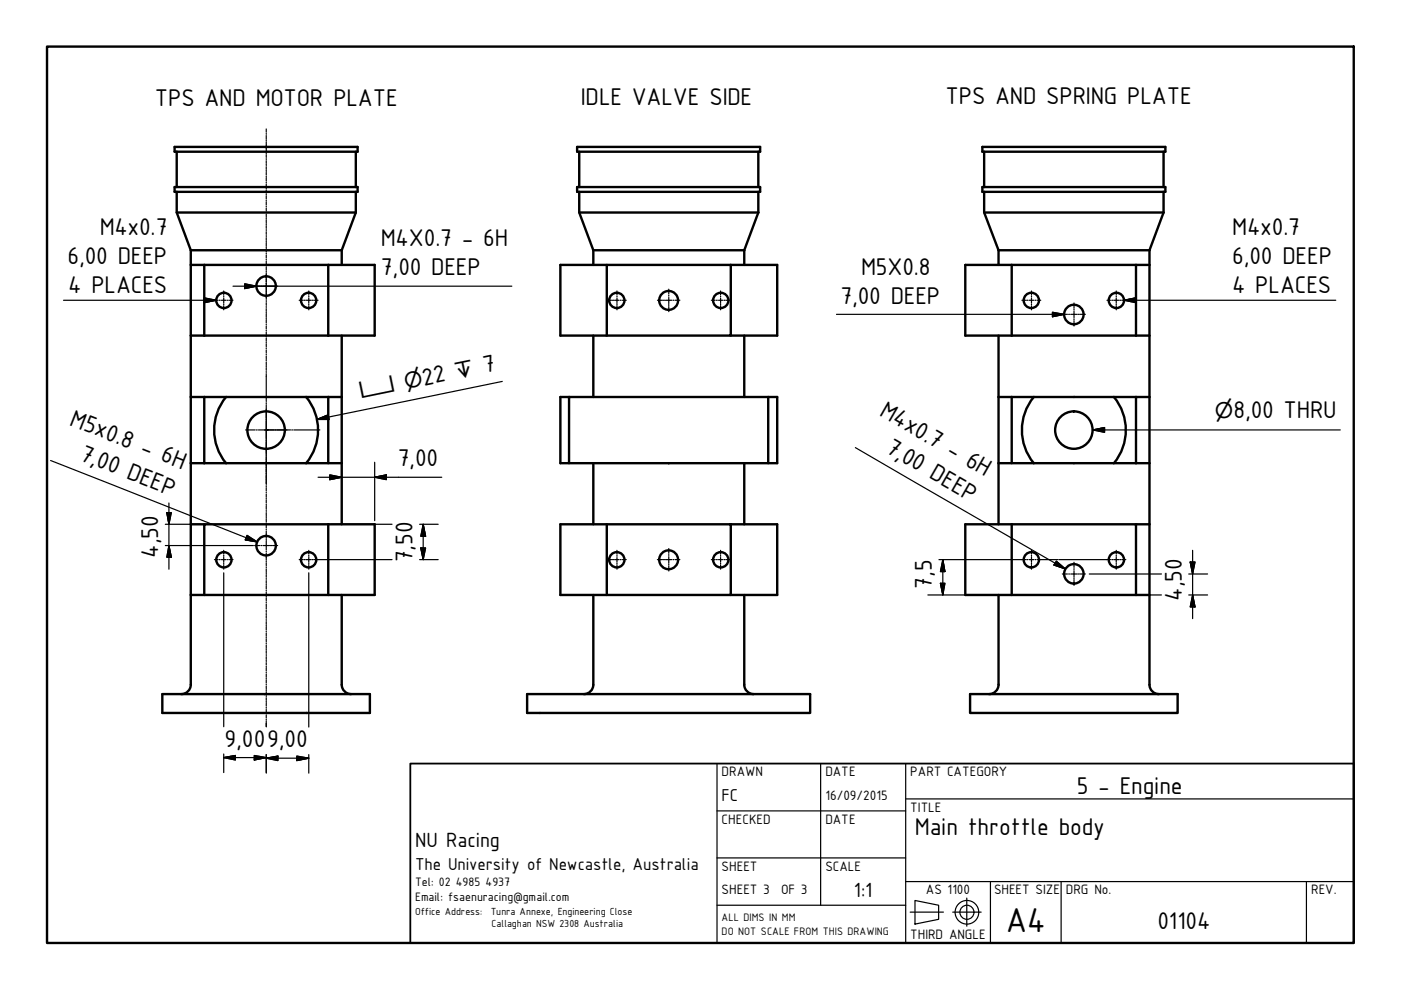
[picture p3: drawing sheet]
<svg xmlns="http://www.w3.org/2000/svg" width="297mm" height="210mm" viewBox="0 0 297 210" stroke-linecap="round" stroke-linejoin="round" font-family="sans-serif">
<!-- layer: Visible (ISO) -->
<g fill="none" stroke="#000" stroke-width=".51">
<path d="M37 31.2h38.8v1h-38.8zM37 39.7h38.8v1h-38.8zM37.5 32.2v7.5M75.4 32.2v7.5M122.4 31.2h38.8v1h-38.8zM122.4 39.7h38.8v1h-38.8zM122.8 32.2v7.5M160.8 32.2v7.5M208.3 31.2h38.8v1h-38.8zM208.3 39.7h38.8v1h-38.8zM208.7 32.2v7.5M246.7 32.2v7.5"/>
<path d="M37.5 40.7v4.4l2.9 8M37.5 45.1h37.9M40.4 53.1v92.1a2 2 0 0 1-2 2M40.4 56.2h39v15h-39M40.4 53.1h32.1M43.3 56.2v15M69.6 56.2v15M72.5 53.1v3.1M75.4 40.7v4.4M75.4 45.1l-2.9 8M122.8 40.7v4.4l3 8M122.8 45.1h38"/>
<path d="M125.8 53.1h32M125.8 53.1v3.1M128.7 56.2h26.2v15h-26.2zM128.7 56.2h-9.9v15h9.9M154.9 56.2h9.9v15h-9.9M157.8 53.1v3.1M160.8 40.7v4.4M160.8 45.1l-3 8M208.7 40.7v4.4l3 8M208.7 45.1h38M211.7 53.1v3.1M211.7 53.1h32"/>
<path d="M214.5 56.2v15M240.9 56.2v15M243.7 53.1v92.1a2 2 0 0 0 2 2M243.7 56.2h-39v15h39M246.7 40.7v4.4M246.7 45.1l-3 8M72.5 71.2v40M125.8 71.2v13M157.8 71.2v13M211.7 71.2v40M40.4 84.2h32.1M43.3 84.2v14"/>
<path d="M47.9 84.2a11 11 0 0 0 0 14M64.9 84.2a11 11 0 0 1 0 14M69.6 84.2v14h-29.2M69.6 98.2h2.9M120.6 84.2h42.3v14h-42.3zM120.6 84.2h-1.8v14h1.8M125.8 98.2v13M157.8 98.2v13M162.9 84.2h1.9v14h-1.9M211.7 84.2h32M211.7 98.2h2.8M214.5 84.2v14h29.2"/>
<path d="M219.2 84.2a11 11 0 0 0 0 14M236.2 84.2a11 11 0 0 1 0 14M240.9 84.2v14M40.4 111.2h2.9M69.6 111.2h-26.3v14.9M69.6 111.2h9.8v14.9h-39M69.6 111.2v14.9M128.7 111.2h26.2v14.9h-26.2zM128.7 111.2h-9.9v14.9h9.9M154.9 111.2h9.9v14.9h-9.9M214.5 111.2h26.4v14.9M214.5 111.2h-9.8v14.9h39"/>
<path d="M214.5 111.2v14.9M240.9 111.2h2.8M72.5 126.1v19.1a2 2 0 0 0 2 2M125.8 126.1v19.1a2 2 0 0 1-2 2M157.8 126.1v19.1a2 2 0 0 0 2 2M211.7 126.1v19.1a2 2 0 0 1-2 2M34.4 147.2h44v4h-44zM111.8 147.2h60v4h-60zM205.7 147.2h44v4h-44z"/>
<circle cx="47.5" cy="63.7" r="1.62"/>
<circle cx="56.4" cy="60.6" r="2.06"/>
<circle cx="65.4" cy="63.7" r="1.62"/>
<circle cx="130.8" cy="63.7" r="1.62"/>
<circle cx="141.8" cy="63.7" r="2"/>
<circle cx="152.8" cy="63.7" r="1.62"/>
<circle cx="218.7" cy="63.7" r="1.62"/>
<circle cx="227.7" cy="66.7" r="2.06"/>
<circle cx="236.7" cy="63.7" r="1.62"/>
<circle cx="56.4" cy="91.2" r="4"/>
<circle cx="227.7" cy="91.2" r="4"/>
<circle cx="47.5" cy="118.7" r="1.62"/>
<circle cx="56.4" cy="115.7" r="2.06"/>
<circle cx="65.4" cy="118.7" r="1.62"/>
<circle cx="130.8" cy="118.7" r="1.62"/>
<circle cx="141.8" cy="118.7" r="2"/>
<circle cx="152.8" cy="118.7" r="1.62"/>
<circle cx="218.7" cy="118.7" r="1.62"/>
<circle cx="236.7" cy="118.7" r="1.62"/>
<circle cx="227.7" cy="121.7" r="2.06"/>
</g>
<!-- layer: Symbol (ISO) -->
<path d="M10 9.9h277v190h-277z" fill="none" stroke="#000" stroke-width=".51"/>
<g fill="none" stroke="#000" stroke-width=".25">
<path d="M152 171.9h40M152 161.9v38M174 161.9v30M192 169.4h95M192 161.9v38M152 181.9h40M152 191.9h40M192 186.9h95M193 193.4h7M194 190.9l5 1v3l-5 1zM202 193.4h6M205 190.4v6"/>
<path d="M210 186.9v13M225 186.9v13M277 186.9v13"/>
<circle cx="205" cy="193.4" r="2.51"/>
<circle cx="205" cy="193.4" r="1.49"/>
</g>
<path d="M87 161.9h200v38h-200z" fill="none" stroke="#000" stroke-width=".38"/>
<!-- layer: Visible Narrow (ISO) -->
<g fill="none" stroke="#000" stroke-width=".25">
<path d="M13.5 63.7h32.3M43.3 63.2l2.5 .5-2.5 .5zM49.4 60.7h9.1M51.9 60.2l2.5 .5-2.5 .5zM54.4 60.7h54.1M177.4 66.6h48.2M223.1 66.2l2.5 .4-2.5 .6zM238.3 63.7l2.5-.5v1zM238.3 63.7h44.9M10.7 97.6l43.8 17.3M181.4 94.9l44.5 25.7M231.7 91.2l2.5-.6v1.1z"/>
<path d="M231.7 91.2h52.5M52.4 113.5l2.1 1.4-2.5-.4zM224 119l1.9 1.6-2.4-.8z"/>
</g>
<g fill="#000" stroke="#000" stroke-width=".25">
<path d="M43.3 64.2l2.5-.5zM43.3 63.2l2.5 .5-2.5 .5zM51.9 61.2l2.5-.5zM51.9 60.2l2.5 .5-2.5 .5zM223.1 67.2l2.5-.6zM223.1 66.2l2.5 .4-2.5 .6zM238.3 63.7l2.5-.5zM238.3 63.7l2.5-.5v1zM231.7 91.2l2.5-.6zM231.7 91.2l2.5-.6v1.1zM52 114.5l2.5 .4zM52.4 113.5l2.1 1.4-2.5-.4z"/>
<path d="M223.5 119.8l2.4 .8zM224 119l1.9 1.6-2.4-.8z"/>
</g>
<!-- layer: Border (ISO) -->
<g fill="none" stroke="#000" stroke-width=".25">
<path d="M56.5 58.3v1M56.5 59.5v.2M56.5 60v1.4M45.5 63.7h.7M46.5 63.7h.2M46.9 63.7h1M47.4 61.7v.8M47.4 62.7v.2M47.4 63.2v1M47.4 64.4v.3M47.4 64.9v.8M48.2 63.7h.2"/>
<path d="M48.6 63.7h.8M54 60.7h1.1M55.3 60.7h.2M55.8 60.7h1.3M56.5 61.6v.2M56.5 62.1v1M57.3 60.7h.3M57.8 60.7h1.1M63.4 63.7h.9M64.5 63.7h.2M64.9 63.7h1.1M65.5 61.7v.8"/>
<path d="M65.5 62.7v.2M65.5 63.2v1M65.5 64.4v.3M65.5 64.9v.8M66.2 63.7h.2M66.6 63.7h.8M128.8 63.7h.9M129.9 63.7h.2M130.3 63.7h1M130.8 61.7v.8M130.8 62.8v.2M130.8 63.2v1"/>
<path d="M130.8 64.4v.2M130.8 64.8v.9M131.5 63.7h.2M132 63.7h.8M139.4 63.7h1.1M140.7 63.7h.2M141.1 63.7h1.3M141.8 61.3v1M141.8 62.6v.2M141.8 63v1.4M141.8 64.6v.2M141.8 65v1.1"/>
<path d="M142.7 63.7h.2M143.1 63.7h1M150.8 63.7h.8M151.9 63.7h.2M152.3 63.7h.9M152.8 61.7v.8M152.8 62.8v.2M152.8 63.2v1M152.8 64.4v.2M152.8 64.8v.9M153.5 63.7h.2M153.9 63.7h.8"/>
<path d="M216.7 63.7h.8M217.7 63.7h.2M218.2 63.7h1M218.7 61.7v.8M218.7 62.7v.2M218.7 63.2v1M218.7 64.4v.3M218.7 64.9v.8M219.5 63.7h.1M219.9 63.7h.8M225.2 66.6h1.1M226.6 66.6h.2"/>
<path d="M227 66.6h1.4M227.7 64.2v1.1M227.7 65.5v.3M227.7 66v1.3M227.7 67.6v.3M227.7 68v1.1M228.6 66.6h.3M229 66.6h1.1M234.7 63.7h.8M235.7 63.7h.3M236.2 63.7h1M236.7 61.7v.8"/>
<path d="M236.7 62.7v.2M236.7 63.2v1M236.7 64.4v.3M236.7 64.9v.8M237.4 63.7h.3M237.9 63.7h.8M52.1 91.2h2M54.4 91.2h.1M54.8 91.2h3.3M56.8 91.2h-.3h5.1M58.4 91.2h.1M58.8 91.2h2"/>
<path d="M61.8 91.2h.2M62.3 91.2h5.5M45.5 118.7h.7M46.5 118.7h.2M46.9 118.7h1M47.4 116.7v.7M47.4 117.7v.3M47.4 118.1v1.1M47.4 119.4v.3M47.4 119.9v.8M48.2 118.7h.2M48.6 118.7h.8"/>
<path d="M54 115.7h1.1M55.3 115.7h.2M55.8 115.7h1.3M57.3 115.7h.3M57.8 115.7h1.1M63.4 118.7h.9M64.5 118.7h.2M64.9 118.7h1.1M65.5 116.7v.7M65.5 117.7v.3M65.5 118.1v1.1M65.5 119.4v.3"/>
<path d="M65.5 119.9v.8M66.2 118.7h.2M66.6 118.7h.8M128.8 118.7h.9M129.9 118.7h.2M130.3 118.7h1M130.8 116.7v.8M130.8 117.8v.2M130.8 118.2v1M130.8 119.4v.2M130.8 119.8v.9M131.5 118.7h.2"/>
<path d="M132 118.7h.8M139.4 118.7h1.1M140.7 118.7h.2M141.1 118.7h1.3M141.8 116.3v1M141.8 117.6v.2M141.8 118v1.4M141.8 119.5v.3M141.8 120v1.1M142.7 118.7h.2M143.1 118.7h1M150.8 118.7h.8"/>
<path d="M151.9 118.7h.2M152.3 118.7h.9M152.8 116.7v.8M152.8 117.8v.2M152.8 118.2v1M152.8 119.4v.2M152.8 119.8v.9M153.5 118.7h.2M153.9 118.7h.8M216.7 118.7h.8M217.7 118.7h.2M218.2 118.7h1"/>
<path d="M218.7 116.7v.7M218.7 117.7v.3M218.7 118.1v1.1M218.7 119.4v.3M218.7 119.9v.8M219.5 118.7h.1M219.9 118.7h.8M227.7 119.2v1.1M234.7 118.7h.8M235.7 118.7h.3M236.2 118.7h1M236.7 116.7v.7"/>
<path d="M236.7 117.7v.3M236.7 118.1v1.1M236.7 119.4v.3M236.7 119.9v.8M237.4 118.7h.3M237.9 118.7h.8M225.2 121.7h1.1M226.6 121.7h.2M227 121.7h1.4M227.7 120.6v.1M227.7 121v1.4M227.7 122.6v.2"/>
<path d="M227.7 123v1.1M228.6 121.7h.3M229 121.7h1.1"/>
</g>
<!-- layer: Title (ISO) -->
<g fill="none" stroke="#000" stroke-width=".25">
<path d="M67.2 88.9l2.3-.9 .3 .9zM79.4 98v12.4M106.5 80.9l-39.3 8M35.1 111.2h7.4M35.1 115.7h18.6M35.4 108.7h.9l-.5 2.5zM35.8 115.7l.5 2.4h-.9zM35.8 106.7v14M67.4 118.7h15.7M67.4 101.2h26.3M69.9 100.7l2.6 .5-2.6 .5zM70.4 111.2h12.7"/>
<path d="M79.4 101.2l2.5-.5v1zM89 111.2h3.9M89 118.7h3.9M89.2 116.2h1l-.5 2.5zM89.7 111.2l.5 2.5h-1zM89.7 111.2v7.5M199.1 118.7h17.6M199.9 118.7l.4 2.5h-.9zM199.9 118.7v7.4M220.7 118.7h3.6M224.5 118.7h10.2M252.3 119.2h1.1l-.5 2.5z"/>
<path d="M252.9 116.7v14.5M47.4 121.4v32.7M65.5 121.4v32.7M196.7 126.1h17M199.4 123.7h.9l-.4 2.4zM230.9 121.7h15.4M241.6 126.1h4.7M252 126.1h4M252 121.7h4M252.9 126.1l.5 2.6h-1.1zM47.4 159.9v3.9M56.5 153.5v.6"/>
<path d="M56.5 160v3.9M65.5 160v3.9M47.4 160.6l2.5-.4v.9zM47.4 160.6h9.1M53.9 160.2l2.6 .4-2.6 .5zM56.5 160.8l2.4-.5v1zM56.5 160.8h9M62.9 160.3l2.6 .5-2.6 .5z"/>
</g>
<g fill="#000" stroke="#000" stroke-width=".25">
<path d="M67.2 88.9l2.3-.9zM67.2 88.9l2.3-.9 .3 .9zM35.4 108.7l.4 2.5zM35.4 108.7h.9l-.5 2.5zM35.8 115.7l.5 2.4zM35.8 115.7l.5 2.4h-.9zM69.9 101.7l2.6-.5zM69.9 100.7l2.6 .5-2.6 .5zM79.4 101.2l2.5-.5zM79.4 101.2l2.5-.5v1zM89.2 116.2l.5 2.5zM89.2 116.2h1l-.5 2.5z"/>
<path d="M89.7 111.2l.5 2.5zM89.7 111.2l.5 2.5h-1zM252.3 119.2l.6 2.5zM252.3 119.2h1.1l-.5 2.5zM199.4 123.7l.5 2.4zM199.4 123.7h.9l-.4 2.4zM199.9 118.7l.4 2.5zM199.9 118.7l.4 2.5h-.9zM252.9 126.1l.5 2.6zM252.9 126.1l.5 2.6h-1.1zM47.4 160.6l2.5-.4zM47.4 160.6l2.5-.4v.9z"/>
<path d="M53.9 161.1l2.6-.5zM53.9 160.2l2.6 .4-2.6 .5zM56.5 160.8l2.4-.5zM56.5 160.8l2.4-.5v1zM62.9 161.3l2.6-.5zM62.9 160.3l2.6 .5-2.6 .5z"/>
</g>
<!-- layer: Section Line (ISO) -->
<g fill="none" stroke="#000" stroke-width=".25">
<path d="M56.5 27.3v.7M56.5 28.3v.2M56.5 28.7v.7M56.5 29.6v.3M56.5 30.1v2M56.5 32.4v.2M56.5 32.8v.6M56.5 33.6v.2M56.5 34.1v.5M56.5 34.8v.3M56.5 35.3v.6M56.5 36.1v.3"/>
<path d="M56.5 36.5v.6M56.5 37.4v.2M56.5 37.8v.6M56.5 38.6v.2M56.5 39.1v.6M56.5 39.9v.2M56.5 40.4v.5M56.5 41.1v.3M56.5 41.6v.5M56.5 42.4v.2M56.5 42.8v.6M56.5 43.7v.2"/>
<path d="M56.5 44.1v.6M56.5 44.9v.2M56.5 45.4v.5M56.5 46.1v.3M56.5 46.6v.6M56.5 47.4v.3M56.5 47.9v.5M56.5 48.7v.2M56.5 49.1v.6M56.5 49.9v.2M56.5 50.4v.6M56.5 51.2v.2"/>
<path d="M56.5 51.6v.6M56.5 52.4v.3M56.5 52.9v.5M56.5 53.7v.2M56.5 54.1v.6M56.5 55v.2M56.5 55.4v.6M56.5 56.2v.2M56.5 56.6v.6M56.5 57.4v.3M56.5 57.9v.6M56.5 58.7v.2"/>
<path d="M56.5 59.2v.5M56.5 60v.2M56.5 60.4v.6M56.5 61.2v.2M56.5 61.6v.7M56.5 62.5v.2M56.5 62.9v.6M56.5 63.7v.2M56.5 64.2v.5M56.5 65v.2M56.5 65.4v.6M56.5 66.2v.3"/>
<path d="M56.5 66.6v.7M56.5 67.5v.2M56.5 67.9v.6M56.5 68.7v.2M56.5 69.2v.6M56.5 70v.2M56.5 70.5v.5M56.5 71.2v.3M56.5 71.7v.6M56.5 72.5v.2M56.5 72.9v.6M56.5 73.8v.1"/>
<path d="M56.5 74.2v.6M56.5 75v.2M56.5 75.5v.5M56.5 76.2v.3M56.5 76.7v.6M56.5 77.5v.3M56.5 77.9v.6M56.5 78.8v.2M56.5 79.2v5.9M56.5 85.4v.2M56.5 85.8v10.8M56.5 96.7v6"/>
<path d="M56.5 103v.2M56.5 103.4v.6M56.5 104.3v.2M56.5 104.7v.7M56.5 105.6v.2M56.5 106v.7M56.5 106.9v.3M56.5 107.4v.6M56.5 108.2v.2M56.5 108.7v.6M56.5 109.5v.3M56.5 110v.6"/>
<path d="M56.5 110.8v.2M56.5 111.3v.6M56.5 112.2v.2M56.5 112.6v1.5M56.5 114.3v.3M56.5 114.8v1.8M56.5 116.8v.2M56.5 117.3v1.4M56.5 118.9v.3M56.5 119.4v.5M56.5 120.2v.2M56.5 120.6v.6"/>
<path d="M56.5 121.4v.2M56.5 121.8v.6M56.5 122.7v.1M56.5 123.1v.6M56.5 123.9v.2M56.5 124.3v.6M56.5 125.1v.2M56.5 125.6v.5M56.5 126.3v.3M56.5 126.8v.6M56.5 127.6v.2M56.5 128.1v.5"/>
<path d="M56.5 128.8v.3M56.5 129.3v.5M56.5 130.1v.2M56.5 130.5v.6M56.5 131.4v.1M56.5 131.8v.6M56.5 132.6v.2M56.5 133v.6M56.5 133.8v.2M56.5 134.3v.5M56.5 135v.3M56.5 135.5v.6"/>
<path d="M56.5 136.3v.2M56.5 136.8v.5M56.5 137.5v.3M56.5 138v.5M56.5 138.8v.2M56.5 139.2v.6M56.5 140v.2M56.5 140.5v.5M56.5 141.3v.2M56.5 141.7v.6M56.5 142.5v.2M56.5 143v.5"/>
<path d="M56.5 143.7v.3M56.5 144.2v.6M56.5 145v.2M56.5 145.5v.5M56.5 146.2v.3M56.5 146.7v.5M56.5 147.5v.2M56.5 147.9v.6M56.5 148.7v.2M56.5 149.1v.6M56.5 150v.1M56.5 150.4v.6"/>
<path d="M56.5 151.2v.2M56.5 151.7v.5M56.5 152.4v.3M56.5 152.9v.6"/>
</g>
<text font-size="7.9" x="213.2" y="197.6">A4</text>
<g font-size="5.5">
<text x="32.8" y="22.6">TPS AND MOTOR PLATE</text>
<text x="123.1" y="22.3">IDLE VALVE SIDE</text>
<text x="200.5" y="22.1">TPS AND SPRING PLATE</text>
<text x="21.1" y="49.8">M4x0.7</text>
<text x="80.8" y="52.2">M4X0.7 - 6H</text>
<text x="261.2" y="49.8">M4x0.7</text>
<text x="14.3" y="56">6,00 DEEP</text>
<text x="80.8" y="58.4">7,00 DEEP</text>
<text x="182.6" y="58.3">M5X0.8</text>
<text x="261.2" y="56">6,00 DEEP</text>
<text x="14.5" y="62.1">4 PLACES</text>
<text x="178.2" y="64.4">7,00 DEEP</text>
<text x="261.2" y="62.1">4 PLACES</text>
<text x="89.9" y="81.8" transform="rotate(-12 89.9 81.8)">22</text>
<text x="102.8" y="79.1" transform="rotate(-12 102.8 79.1)">7</text>
<text x="186.2" y="88" transform="rotate(30 186.2 88)">M4x0.7 - 6H</text>
<text x="261.5" y="88.7">8,00 THRU</text>
<text x="14.5" y="90.1" transform="rotate(22 14.5 90.1)">M5x0.8 - 6H</text>
<text x="187.6" y="95.9" transform="rotate(30 187.6 95.9)">7,00 DEEP</text>
<text x="16.7" y="97.5" transform="rotate(22 16.7 97.5)">7,00 DEEP</text>
<text x="84.3" y="98.9">7,00</text>
<text x="33.5" y="118.2" transform="rotate(-90 33.5 118.2)">4,50</text>
<text x="87.4" y="119.2" transform="rotate(-90 87.4 119.2)">7,50</text>
<text x="197.5" y="124.8" transform="rotate(-90 197.5 124.8)">7,5</text>
<text x="250.6" y="127.4" transform="rotate(-90 250.6 127.4)">4,50</text>
<text x="47.6" y="158.3">9,009,00</text>
<text x="228.3" y="168.3">5 - Engine</text>
<text x="194" y="177.1">Main throttle body</text>
<text x="245.4" y="196.9">01104</text>
</g>
<g font-size="4.7">
<text x="88" y="179.7">NU Racing</text>
<text x="181" y="190.2">1:1</text>
</g>
<g font-size="4.6">
<text x="86" y="82.5" transform="rotate(-12 86 82.5)">⌀</text>
<text x="96.7" y="80.4" transform="rotate(-12 96.7 80.4)">↧</text>
<text x="76.5" y="84.5" transform="rotate(-12 76.5 84.5)">⌴</text>
<text x="257.6" y="88.7">⌀</text>
</g>
<g font-size="3.9">
<text x="153" y="169.9">FC</text>
<text x="88" y="184.4">The University of Newcastle, Australia</text>
</g>
<g font-size="3.1">
<text x="153" y="164.6">DRAWN</text>
<text x="175" y="164.6">DATE</text>
<text x="193" y="164.6">PART CATEGORY</text>
<text x="175" y="169.6">16/09/2015</text>
<text x="193" y="172.2">TITLE</text>
<text x="153" y="174.7">CHECKED</text>
<text x="175" y="174.7">DATE</text>
<text x="153" y="184.6">SHEET</text>
<text x="175" y="184.6">SCALE</text>
<text x="153" y="189.6">SHEET 3</text>
<text x="165.6" y="189.6">OF 3</text>
<text x="196.3" y="189.6">AS 1100</text>
<text x="210.8" y="189.6">SHEET SIZE</text>
<text x="226" y="189.6">DRG No.</text>
<text x="278" y="189.6">REV.</text>
<text x="193" y="199.2">THIRD ANGLE</text>
</g>
<g font-size="2.8">
<text x="88" y="187.9">Tel: 02</text>
<text x="88" y="191.1">Email: fsaenuracing@gmail.com</text>
<text x="96.6" y="187.9">4985</text>
<text x="102.9" y="187.9">4937</text>
</g>
<g font-size="2.5">
<text x="153" y="195.3">ALL DIMS IN MM</text>
<text x="153" y="198.2">DO NOT SCALE FROM THIS DRAWING</text>
</g>
<g font-size="2.3">
<text x="88" y="193.9">Office Address:</text>
<text x="104.1" y="193.9">Tunra Annexe, Engineering Close</text>
<text x="104.2" y="196.6">Callaghan NSW 2308 Australia</text>
</g>
</svg>
